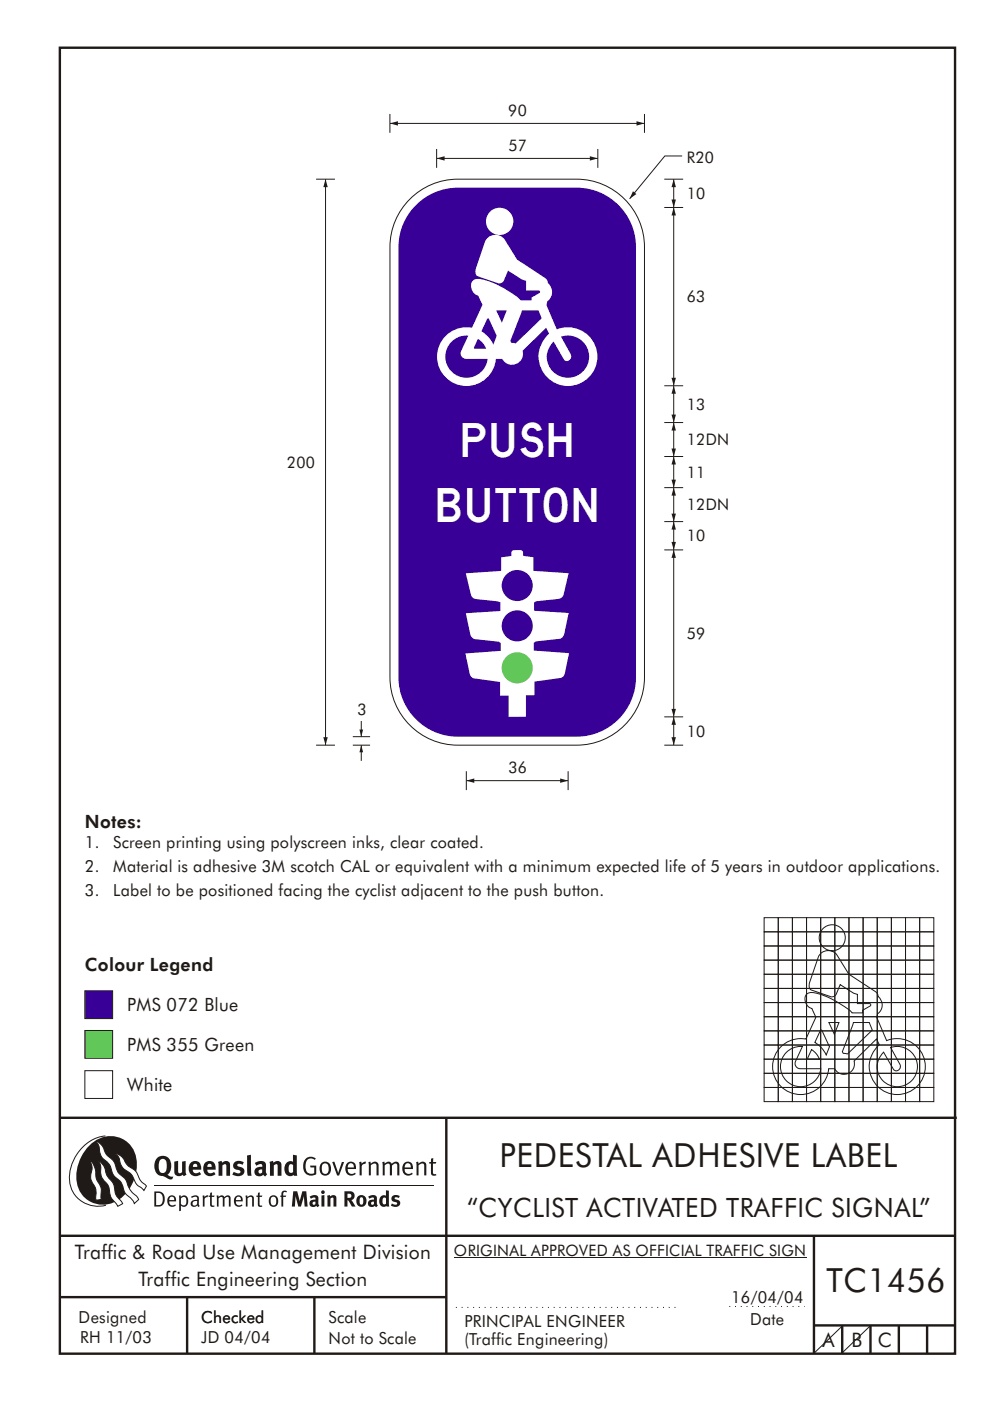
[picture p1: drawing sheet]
<svg xmlns="http://www.w3.org/2000/svg" width="210mm" height="297mm" viewBox="0 0 210 297" stroke-linecap="round" stroke-linejoin="round" font-family="sans-serif">
<g fill="none" stroke="#1f1a17" stroke-width=".21">
<path d="M162.1 197.6h3v3h-3zM162.1 194.6h3v3h-3zM165.1 197.6h3v3h-3zM165.1 194.6h3v3h-3zM168.1 197.6h3v3h-3zM168.1 194.6h3v3h-3zM171.1 197.6h3v3h-3zM171.1 194.6h3v3h-3zM174.1 197.6h3v3h-3zM174.1 194.6h3v3h-3zM177.1 197.6h3v3h-3zM177.1 194.6h3v3h-3z"/>
<path d="M180.1 197.6h3v3h-3zM180.1 194.6h3v3h-3zM183.1 197.6h3v3h-3zM183.1 194.6h3v3h-3zM186.1 197.6h3v3h-3zM186.1 194.6h3v3h-3zM189.1 197.6h3v3h-3zM189.1 194.6h3v3h-3zM192.1 197.6h3v3h-3zM192.1 194.6h3v3h-3zM195.1 197.6h3v3h-3zM195.1 194.6h3v3h-3z"/>
<path d="M162.1 203.6h3v3h-3zM162.1 206.6h3v3h-3zM162.1 209.6h3v3h-3zM162.1 212.6h3v3h-3zM162.1 215.6h3v3h-3zM162.1 218.6h3v3h-3zM162.1 200.6h3v3h-3zM165.1 203.6h3v3h-3zM165.1 206.6h3v3h-3zM165.1 209.6h3v3h-3zM165.1 212.6h3v3h-3zM165.1 215.6h3v3h-3z"/>
<path d="M165.1 218.6h3v3h-3zM165.1 200.6h3v3h-3zM168.1 203.6h3v3h-3zM168.1 206.6h3v3h-3zM168.1 209.6h3v3h-3zM168.1 212.6h3v3h-3zM168.1 215.6h3v3h-3zM168.1 218.6h3v3h-3zM168.1 200.6h3v3h-3zM171.1 203.6h3v3h-3zM171.1 206.6h3v3h-3zM171.1 209.6h3v3h-3z"/>
<path d="M171.1 212.6h3v3h-3zM171.1 215.6h3v3h-3zM171.1 218.6h3v3h-3zM171.1 200.6h3v3h-3zM174.1 203.6h3v3h-3zM174.1 206.6h3v3h-3zM174.1 209.6h3v3h-3zM174.1 212.6h3v3h-3zM174.1 215.6h3v3h-3zM174.1 218.6h3v3h-3zM174.1 200.6h3v3h-3zM177.1 203.6h3v3h-3z"/>
<path d="M177.1 206.6h3v3h-3zM177.1 209.6h3v3h-3zM177.1 212.6h3v3h-3zM177.1 215.6h3v3h-3zM177.1 218.6h3v3h-3zM177.1 200.6h3v3h-3zM180.1 203.6h3v3h-3zM180.1 206.6h3v3h-3zM180.1 209.6h3v3h-3zM180.1 212.6h3v3h-3zM180.1 215.6h3v3h-3zM180.1 218.6h3v3h-3z"/>
<path d="M180.1 200.6h3v3h-3zM183.1 203.6h3v3h-3zM183.1 206.6h3v3h-3zM183.1 209.6h3v3h-3zM183.1 212.6h3v3h-3zM183.1 215.6h3v3h-3zM183.1 218.6h3v3h-3zM183.1 200.6h3v3h-3zM186.1 203.6h3v3h-3zM186.1 206.6h3v3h-3zM186.1 209.6h3v3h-3zM186.1 212.6h3v3h-3z"/>
<path d="M186.1 215.6h3v3h-3zM186.1 218.6h3v3h-3zM186.1 200.6h3v3h-3zM189.1 203.6h3v3h-3zM189.1 206.6h3v3h-3zM189.1 209.6h3v3h-3zM189.1 212.6h3v3h-3zM189.1 215.6h3v3h-3zM189.1 218.6h3v3h-3zM189.1 200.6h3v3h-3zM192.1 203.6h3v3h-3zM192.1 206.6h3v3h-3z"/>
<path d="M192.1 209.6h3v3h-3zM192.1 212.6h3v3h-3zM192.1 215.6h3v3h-3zM192.1 218.6h3v3h-3zM192.1 200.6h3v3h-3zM195.1 203.6h3v3h-3zM195.1 206.6h3v3h-3zM195.1 209.6h3v3h-3zM195.1 212.6h3v3h-3zM195.1 215.6h3v3h-3zM195.1 218.6h3v3h-3zM195.1 200.6h3v3h-3z"/>
<path d="M162.1 221.6h3v3h-3zM162.1 224.6h3v3h-3zM162.1 227.6h3v3h-3zM162.1 230.6h3v3h-3zM165.1 221.6h3v3h-3zM165.1 224.6h3v3h-3zM165.1 227.6h3v3h-3zM165.1 230.6h3v3h-3zM168.1 221.6h3v3h-3zM168.1 224.6h3v3h-3zM168.1 227.6h3v3h-3zM168.1 230.6h3v3h-3z"/>
<path d="M171.1 221.6h3v3h-3zM171.1 224.6h3v3h-3zM171.1 227.6h3v3h-3zM171.1 230.6h3v3h-3zM174.1 221.6h3v3h-3zM174.1 224.6h3v3h-3zM174.1 227.6h3v3h-3zM174.1 230.6h3v3h-3zM177.1 221.6h3v3h-3zM177.1 224.6h3v3h-3zM177.1 227.6h3v3h-3zM177.1 230.6h3v3h-3z"/>
<path d="M180.1 221.6h3v3h-3zM180.1 224.6h3v3h-3zM180.1 227.6h3v3h-3zM180.1 230.6h3v3h-3zM183.1 221.6h3v3h-3zM183.1 224.6h3v3h-3zM183.1 227.6h3v3h-3zM183.1 230.6h3v3h-3zM186.1 221.6h3v3h-3zM186.1 224.6h3v3h-3zM186.1 227.6h3v3h-3zM186.1 230.6h3v3h-3z"/>
<path d="M189.1 221.6h3v3h-3zM189.1 224.6h3v3h-3zM189.1 227.6h3v3h-3zM189.1 230.6h3v3h-3zM192.1 221.6h3v3h-3zM192.1 224.6h3v3h-3zM192.1 227.6h3v3h-3zM192.1 230.6h3v3h-3zM195.1 221.6h3v3h-3zM195.1 224.6h3v3h-3zM195.1 227.6h3v3h-3zM195.1 230.6h3v3h-3z"/>
</g>
<path d="M171.6 224.4h2.3v.3h-2.3zM171.5 224.4l.1 .3-.2-.1zM171.3 224.5l.2-.1-.1 .2zM171.3 224.4h.2l-.2 .1zM171.3 224.2l.2 .2h-.2zM172.1 222.5l.2 .1-.8 1.7-.2-.1zM172.1 222.4l.1 .1zM172.2 222.4l1.1 1-.2 .1-1-.9zM173.1 223.5l.2-.1 .7 1.1-.2 .1zM173.9 224.5l.1 .2zM173.5 202.9l.2 .1-1.8 5.3-.2-.1zM174.1 202l.3-.2 .1 .2-.5 .4-.3 .6-.2-.1zM174.4 201.8l1.1-.3v.2l-1 .3zM175.5 201.5l1.1 .1-.1 .2-1-.1zM176.6 201.6l.6 .3 .5 .5-.2 .2-.4-.5-.6-.3zM177.5 202.6l.2-.2 2.5 4.1-.2 .1zM180 206.6l.1-.1zM180.2 206.5l5.6 3.6-.1 .2-5.7-3.7zM185.8 210.1l.4 .5-.1 .1-.4-.4zM186.1 210.7l.1-.1 .2 .7-.2-.1zM186.2 211.2l.1 .1zM186.4 211.2l.1 .1-.2 .1-.1-.1zM186.5 211.3l.6 .8 .2 .7-.2 .1-.3-.8-.5-.7zM187.1 212.9l.2-.1-.2 1.1-.4 .7-.1-.2a2.09 2.09 0 0 0 .5-1.5zM186.6 214.4l.1 .2-.1 .1-.1-.1zM186.5 214.6l.1 .1v.1zM186.3 214.7l.3 .1-.1 .1zM186.1 214.9l.2-.2 .2 .2-.2 .1zM186.1 214.9l.2 .1-.2 .7h-.2zM185.9 215.8l.2-.1 2.1 4.9-.2 .1zM188 220.7h.2zM188.1 220.5l1.1-.3v.2l-1 .3zM189.2 220.2l1.2-.1v.2l-1.2 .1zM190.4 220.1l2 .4 1.2 .5 1 .9-.1 .1-1-.8-1.2-.5-1.9-.4zM194.5 222l.1-.1 .5 .5 .7 1.1 .5 1.3 .1 1.3h-.2l-.1-1.3-.5-1.2zM196.2 226.1h.2v.7l-.3 1.4-.6 1.2-.9 1-.1-.2 .8-.9 .6-1.2zM190.4 232l1.9-.4 1.2-.5 1-.9 .1 .2-1 .8-1.2 .6-1.3 .3-.7 .1zM186.1 230.4l.2-.1 1 .8 1.1 .5 2 .4v.2l-2.1-.4-1.1-.6zM184.3 226.1h.2l.4 2 .6 1.2 .8 1-.2 .1-.8-1-.6-1.2zM184.9 223.6l.2 .1-.5 1.5-.1 .9h-.2l.1-1zM186.1 221.8l.4-.4 .1 .2-.7 .7-.8 1.4-.2-.1zM186.6 221.5h.1zM185.9 220.3l.2-.1 .6 1.3h-.2zM185.9 220.2l.1-.1 .1 .1zM181.1 224.9l4.8-4.7 .1 .2-4.7 4.6zM181.1 224.9l.1 .1zM181.1 225l.2-.1a2.36 2.36 0 0 1-.4 2.1l-.2-.1 .5-1zM179.9 227.5l.8-.6 .2 .1-1 .7zM178.8 227.7l1.1-.2v.2l-1.1 .2zM177 226.6l.2-.1a2.2 2.2 0 0 0 1.6 1.2v.2a2.37 2.37 0 0 1-1.8-1.3zM175.8 226.5h1.3v.2h-1.3zM175.7 226.5l.1 .1zM175.7 226.6h.2l-.1 .7-.4 1.2-.6 1.1-.8 1-.2-.2 .8-.9 .7-1.1zM169.9 232l1.8-.3 1.2-.6 .9-.7 .2 .2-1 .7-1.2 .6-1.3 .2-.6 .1zM165.6 230.4l.1-.2 1 .9 1.2 .5 2 .4v.2l-2.1-.4-1.2-.6zM163.8 226.1h.2l.4 2 .5 1.2 .8 .9-.1 .2-.8-1-.6-1.2zM165.6 221.9l.1 .1-.8 1-.5 1.2-.4 1.9h-.2l.4-2 .6-1.2zM165.6 221.9l1-.9 1.2-.5 2.1-.4v.2l-2 .4-1.2 .5-1 .8zM169.9 220.1h.5v.2h-.5zM170.4 220.1l.6 .1v.2l-.6-.1zM171 220.3v.1zM173 215.6l.2 .1-2.1 4.6h-.2zM173.1 215.7h.1zM172.3 214.1l.1-.1 .8 1.6-.2 .1zM172.2 213.9l.2-.1 .1 .2-.3 .1zM171.9 213.6l.4 .2v.2l-.5-.3zM170.7 212.2l.2-.1 .5 1 .5 .5-.1 .1-.6-.4zM170.7 211.4h.2v.7l-.2 .1zM171.1 210.7l.2 .1-.4 .6h-.2zM171.1 210.7l.9-.4 .8 .1v.2a1.76 1.76 0 0 0-1.5 .2zM172.8 210.4l1.7 .5 2.2 .9-.1 .2-2.2-.9-1.6-.5zM176.7 211.8l3.4 2.1-.1 .2-3.4-2.1zM180.1 213.9l.4 .4-.1 .2-.4-.4zM180.4 214.5l.1-.2 .4 .4-.2 .1zM180.8 214.6h2.2v.3h-2.2zM183 214.8l.1 .1zM182.9 214.2h.2v.6h-.2zM182.9 214.1l.1 .1zM183 214.1l1.6-.9 .1 .2-1.6 .9zM184.6 213.1l.2 .1-.1 .2zM184.6 213h.2v.2zM184.6 212.9l.1-.1 .1 .2zM184.5 212.7l.2 .1-.1 .1zM181.9 212.7h2.6v.2h-2.6zM181.8 212.8l.1 .1zM181.8 210.8h.2v2h-.2zM181.9 210.7l.1 .1zM181.1 210.5l.8 .2v.2l-.8-.2zM178.3 208.7l2.8 1.8-.1 .2-2.8-1.9zM178.2 208.6l.1 .2zM178.2 208.7l.2 .1-.9 2-.2-.1zM176.9 211.2l.4-.5 .2 .1-.5 .5zM176.3 211.2h.6l.1 .1-.7 .1zM172.1 209.8l4.2 1.4v.2l-4.2-1.4zM171.6 209.3h.2l.3 .5v.2zM171.7 208.2l.2 .1-.1 1h-.2zM181 216.8h.2l-.1 .4h-.2zM180.9 217.2h.2l-.2 .5-.2-.1zM180.7 217.6l.2 .1-2.1 5.3-.2-.1zM178.6 222.9l.1 .1zM178.6 223l.2-.1 .1 .3-.2 .1zM178.7 223.3l.1-.1zM178.8 223.3l.2-.1-.1 .2zM179 223.2v.2h-.1zM179 223.2l.4 .1v.2h-.4zM179.4 223.3h.3v.2h-.3zM179.7 223.3l.1 .2h-.1zM179.8 223.3l.2 .2h-.2zM179.8 223.3l5.2-5 .1 .2-5.1 5zM185.1 218.4h.1zM184.3 216.8h.2l.7 1.6h-.2zM184.4 216.7l.1 .1zM181.1 216.7h3.3v.2h-3.3zM181 216.7l.1 .1zM175.9 221.9l.2 .1-.7 1.7-.2-.1zM176 221.9h.1zM174.3 218.5l.2-.1 1.6 3.5-.2 .1zM174.3 218.3l.2 .1-.2 .1zM174.2 218.3h.1v.2zM174.1 218.3h.1v.2zM174 218.4l.2 .1zM174 218.4l.2 .1-1.2 2.6-.2-.1zM172.8 221v.1zM172.9 220.9l1.5 1.2-.2 .1-1.4-1.1zM174.2 222.2l.2-.1 .2 .3 .8 1.2-.2 .1zM175.2 223.7h.2l-.1 .2zM177.9 216.8h.2l-1 2.5h-.2zM178 216.7h.2l-.1 .1zM175.9 216.7h2.1v.2h-2.1zM175.7 216.7l.2 .1zM175.8 216.8h.2l1.1 2.4-.2 .1zM176.9 219.3h.2l-.1 .3zM169.8 226.5h4.3v.2h-4.3zM174.1 226.5l.1 .1zM174 226.6h.2l-.2 1.1-.5 .9-.7 .8-.1-.2 .9-1.2zM169.9 230.3l1.5-.3 1.3-.8 .1 .2-.8 .6-1 .4-1.1 .1zM166.8 229.2l.1-.1 1.3 .9 1.7 .3v.2l-1.7-.3zM165.5 226.1h.2l.1 1.1 .5 1 .6 .9-.1 .1-1-1.4zM166.8 223l.1 .2-.6 .8-.5 1-.1 1.1h-.2l.3-1.7zM166.8 223l1.4-.9 1.7-.3v.2l-1.7 .3-1.3 .9zM169.9 221.8h.2v.2h-.2zM170.1 221.8h.1v.2h-.1zM170.2 221.8h.2l-.1 .1zM170.1 221.8l.2 .1-1.4 3.2-.2-.1zM168.7 225l.2 .1-.1 .6-.2 .1zM168.6 225.8l.2-.1 .4 .6-.2 .1zM169.2 226.3l.3 .1-.1 .2-.4-.2zM169.5 226.4l.3 .1v.2l-.4-.1zM187.4 223l.1 .2-1 1.4-.1-.1zM186.4 224.5l.1 .1-.3 1.5h-.2zM186 226.1h.2l.1 1.1 .5 1 .6 .9-.1 .1-1-1.4zM187.3 229.2l.1-.1 1.3 .9 1.7 .3v.2l-1.7-.3zM190.4 230.3l1.1-.2 1-.4 .8-.6 .2 .1-.9 .7-1.1 .5-1.1 .1zM194.5 226.1h.3l-.2 1.2-.4 1-.7 .9-.2-.1 .7-.9 .4-1zM193.3 223.2l.2-.2 .3 .5 .6 .9 .4 1.7h-.3l-.3-1.6zM190.4 221.8l1.7 .3 1.4 .9-.2 .2-1.3-.9-1.6-.3zM189.6 221.8h.8v.2h-.7zM188.9 222l.7-.2 .1 .2-.7 .2zM188.8 222l.2 .1zM188.9 222.1l.2-.1 1.9 3.6-.2 .1zM190.8 225.7l.2-.1a1.01 1.01 0 0 1-.1 1.1l-.1-.1 .1-.4zM190.5 226.8l.3-.2 .1 .1-.3 .3zM190.2 226.9l.3-.1 .1 .2-.4 .1zM189.4 226.7l.2-.1 .6 .3v.2h-.4zM187.4 223.1l.2-.1 2 3.6-.2 .1zM187.5 222.9v.2zM174.5 200.8l.2-.1 1 .6 .9 .2v.2l-.9-.2zM173.7 198.8h.2l.2 .9 .6 1-.2 .1-.7-1.1zM174.5 196.8l.2 .1-.6 1.1-.2 .8h-.2l.1-.9zM174.5 196.8l1.2-.7 .9-.1v.2l-.9 .1-1 .6zM176.6 196l.9 .1 1.1 .7-.1 .1-1.1-.6-.8-.1zM178.5 196.9l.1-.1 .5 .7 .3 1.3h-.2l-.1-.8zM179.2 198.8h.2l-.1 .9-.7 1.1-.1-.1 .6-1zM176.6 201.5l.8-.2 1.1-.6 .1 .1-1.1 .7-.9 .2z" fill="#1f1a17"/>
<path d="M18 227h5.9v5.9h-5.9z" fill-rule="evenodd" fill="#fff" stroke="#1f1a17" stroke-width=".21"/>
<path d="M18 210.1h5.9v5.9h-5.9z" fill-rule="evenodd" fill="#380096" stroke="#1f1a17" stroke-width=".21"/>
<g fill="#1f1a17">
<path d="M64.9 245.6a1.61 1.61 0 0 1 2.1 0l-.2 .3a1.17 1.17 0 0 0-1.4-.2 1.17 1.17 0 0 0-.6 1.3 1.42 1.42 0 0 0 1.2 1.9l.7-.2v-1.2h-.8l-.1-.4h1.3v1.9a1.82 1.82 0 0 1-2.2-.1 1.82 1.82 0 0 1-.6-2.1l.2-.7z" fill-rule="evenodd"/>
<path d="M68.2 246.5a1.77 1.77 0 0 0 .4 2.7 1.39 1.39 0 0 0 1.4-.5 1.39 1.39 0 0 0 .2-1.5 1.19 1.19 0 0 0-2-.7zM68.5 246.8a.83 .83 0 0 1 1 .1 .83 .83 0 0 1 .2 1 .75 .75 0 0 1-.6 1 .75 .75 0 0 1-.8-.8v-.9z" fill-rule="evenodd"/>
<path d="M70.5 246.4l.4-.1 .8 2.4 .8-2.3h.5l-1.1 2.8h-.4z" fill-rule="evenodd"/>
<path d="M73.6 246.7a1.74 1.74 0 0 0 .5 2.5h.9l.5-.3-.2-.3a.89 .89 0 0 1-1.1 .2 .89 .89 0 0 1-.4-.9h1.7a1.15 1.15 0 0 0-.4-1.4 1.15 1.15 0 0 0-1.5 .2zM74 246.9a.67 .67 0 0 1 .8-.2 .67 .67 0 0 1 .3 .8h-1.3z" fill-rule="evenodd"/>
<path d="M76.2 246.4l.4-.1 .1 .4 .5-.4h.5l-.2 .5a.61 .61 0 0 0-.8 .6v1.8h-.4z" fill-rule="evenodd"/>
<path d="M78.1 246.4l.5-.1 .1 .4a.89 .89 0 0 1 .9-.4 .89 .89 0 0 1 .7 .7v2.2h-.4v-2.2l-.1-.2-.3-.1-.8 .4v2.1h-.4z" fill-rule="evenodd"/>
<path d="M81.1 246.4l.4-.1 .1 .4a.83 .83 0 0 1 .8-.4 .83 .83 0 0 1 .7 .5 .86 .86 0 0 1 .9-.5 .86 .86 0 0 1 .7 .7v2.2h-.4l-.1-2.3a.5 .5 0 0 0-.8 0l-.2 .2v2.1h-.5v-2.2l-.4-.3-.7 .4v2.1h-.4z" fill-rule="evenodd"/>
<path d="M85.7 246.7a1.74 1.74 0 0 0 .5 2.5h.9l.5-.3-.2-.3a.89 .89 0 0 1-1.1 .2 .89 .89 0 0 1-.4-.9h1.7a1.15 1.15 0 0 0-.5-1.4 1.15 1.15 0 0 0-1.4 .2zM86 246.9a.67 .67 0 0 1 .9-.2 .67 .67 0 0 1 .3 .8h-1.3z" fill-rule="evenodd"/>
<path d="M88.3 246.4l.4-.1 .1 .4a.89 .89 0 0 1 .9-.4 .89 .89 0 0 1 .8 .7v2.2h-.5v-2.2l-.1-.2-.3-.1-.8 .4v2.1h-.4z" fill-rule="evenodd"/>
<path d="M91.5 245.6l.4-.1v.9h.7l-.2 .3h-.5v2.1l.1 .1h.5l.1 .3a.71 .71 0 0 1-1.2-.6v-1.9h-.3v-.3h.3z" fill-rule="evenodd"/>
<path d="M37 246.3l.8-.2v2a.46 .46 0 0 0 .2 .6 .46 .46 0 0 0 .6-.2v-2.2l.8-.2v2.4l.2 .5-.6 .4-.2-.3a1.03 1.03 0 0 1-1.2 .2 1.03 1.03 0 0 1-.6-1z" fill-rule="evenodd"/>
<path d="M40.4 246.6a1.64 1.64 0 0 0 0 2.3 1.64 1.64 0 0 0 2.3 .1l-.4-.5a.78 .78 0 0 1-.9 .3 .78 .78 0 0 1-.5-.8h1.8a1.37 1.37 0 0 0-.6-1.6 1.37 1.37 0 0 0-1.7 .2zM41.1 246.9a.48 .48 0 0 1 .6-.1 .48 .48 0 0 1 .2 .6h-1z" fill-rule="evenodd"/>
<path d="M43.5 246.6a1.65 1.65 0 0 0-.2 2 1.65 1.65 0 0 0 1.9 .7l.5-.3-.3-.5a.78 .78 0 0 1-.9 .3 .78 .78 0 0 1-.5-.8h1.8a1.37 1.37 0 0 0-.6-1.6 1.37 1.37 0 0 0-1.7 .2zM44.1 246.9a.48 .48 0 0 1 .6-.1 .48 .48 0 0 1 .2 .6h-.9z" fill-rule="evenodd"/>
<path d="M46.3 246.3l.7-.2 .1 .4a.95 .95 0 0 1 1-.3 .95 .95 0 0 1 .7 .8v2.3h-.8v-2.3l-.3-.2-.5 .3v2.2h-.8z" fill-rule="evenodd"/>
<path d="M49.7 246.5a1.73 1.73 0 0 1 2-.1l-.2 .6-.6-.2a.42 .42 0 0 0-.6 .2l.2 .3a1.23 1.23 0 0 1 1.4 1 1.47 1.47 0 0 1-2.3 .9l-.3-.2 .3-.6 .7 .4a.47 .47 0 0 0 .7-.4 .87 .87 0 0 0-1-.5l-.4-.2-.1-.4z" fill-rule="evenodd"/>
<path d="M54.1 246.6l.3 .6 .3-.2a.62 .62 0 0 1 .9 0l.1 .4a1.21 1.21 0 0 0-1.4 .3 1.21 1.21 0 0 0-.1 1.3 1.19 1.19 0 0 0 1.6 .1l.5 .3 .4-.4-.3-.4v-1.4a.96 .96 0 0 0-1.3-1zM55 248l.6-.1v.7a.43 .43 0 0 1-.6 .1 .43 .43 0 0 1 0-.7z" fill-rule="evenodd"/>
<path d="M57.2 246.3l.7-.2 .1 .4a.95 .95 0 0 1 1-.3 .95 .95 0 0 1 .7 .8v2.3h-.8v-2.3l-.2-.2-.6 .3v2.2h-.8z" fill-rule="evenodd"/>
<path d="M62.2 244.8v1.5a1.29 1.29 0 0 0-1.4 .2 1.29 1.29 0 0 0-.5 1.3 1.24 1.24 0 0 0 .6 1.4 1.24 1.24 0 0 0 1.4-.1l.1 .2h.7l-.1-4.3zM61.5 246.9l.4-.1 .3 .2v1.5l-.3 .1a.48 .48 0 0 1-.6-.4 1.52 1.52 0 0 1 .2-1.3z" fill-rule="evenodd"/>
<path d="M52.4 245l.8-.2 .2 4.5h-.8l-.1-.2z" fill-rule="evenodd"/>
</g>
<path d="M22.4 240.8a9 9 0 0 0-7.4 10.9 6.2 6.2 0 0 0 7.5 3.8M32.7 251.4h59.4" fill="none" stroke="#1f1a17" stroke-width=".21"/>
<path d="M19.1 242.7a5.7 5.7 0 0 1 6.5-1.4 5.7 5.7 0 0 1 3.4 5.7 8.6 8.6 0 0 1-6.2 8.3 5.7 5.7 0 0 1-6.5-7 9.9 9.9 0 0 1 2.8-5.6z" fill-rule="evenodd" fill="#1f1a17"/>
<path d="M24.5 244.5a3.1 3.1 0 0 1 2.3 2.2l.7 .7a3.2 3.2 0 0 1 2 2.4l.4 .6 1.2 1.1-.6 .9-.2-.3a3.5 3.5 0 0 1-1.9-2.1 3.8 3.8 0 0 0-2.1-2.1 3.5 3.5 0 0 1-1-2.3zM20.4 241.9a3.4 3.4 0 0 1 1.9 2.5l.7 .8a3.3 3.3 0 0 1 1.7 2.6 4.4 4.4 0 0 0 1.7 2l.3 .3a6.1 6.1 0 0 0 2.5 3.7l.2 .5-.9 .9a6.1 6.1 0 0 0-1.9-2.2l-.4-.8a3.6 3.6 0 0 0-1.9-2.8l-.6-1a3.6 3.6 0 0 0-1.9-2.8 3.7 3.7 0 0 1-.8-2.4zM21 246.1a3.4 3.4 0 0 1 1.5 2.8l.6 .9a3.8 3.8 0 0 1 1.4 3.1l.3 .7 1.2 1.6-1 .6-.5-.8a3.2 3.2 0 0 1-1.3-2.8 4.3 4.3 0 0 0-1.4-2.2 4.7 4.7 0 0 1-.5-2.9zM19.2 246.1a5.1 5.1 0 0 1 1.2 3.7l.3 .7a3.1 3.1 0 0 1 .7 3l.1 .8-1.1 .2-.1-.8a3.5 3.5 0 0 0-.9-3.2 3.6 3.6 0 0 1 .1-2.6z" fill-rule="evenodd" fill="#fff" stroke="#1f1a17" stroke-width=".21"/>
<g fill="#1f1a17">
<path d="M33.4 245.5a2.51 2.51 0 0 0 .4 3.7l.8 .1a2.78 2.78 0 0 0 2 .7l.2-.5h-.6l-.7-.4a2.56 2.56 0 0 0 0-3.8 1.83 1.83 0 0 0-2.1 .2zM34 245.9a.87 .87 0 0 1 1 0 .87 .87 0 0 1 .4 .9v.4a1.17 1.17 0 0 1-.9 1.5l-.3-.1a2.38 2.38 0 0 1-.2-2.7z" fill-rule="evenodd"/>
<path d="M33.1 252.9v2.6a1.12 1.12 0 0 0 1.2-.3 1.12 1.12 0 0 0 .2-1.2l-.1-.5-.3-.4zM32.7 252.6h1.1a1.67 1.67 0 0 1 1.2 1.7 1.67 1.67 0 0 1-1.3 1.5h-1zM36.1 253.9l-.2 .5h1.1a.55 .55 0 0 0-.3-.6 .55 .55 0 0 0-.6 .1zM35.8 253.8a.95 .95 0 0 1 1.2-.2 .95 .95 0 0 1 .4 1.1h-1.5a.72 .72 0 0 0 .4 .8 .72 .72 0 0 0 .9-.2l.1 .3a1.15 1.15 0 0 1-1.5 0 1.15 1.15 0 0 1-.2-1.5zM38.4 254.1v1.2a.7 .7 0 0 0 .9 .1 .7 .7 0 0 0 .2-.9 .61 .61 0 0 0-.4-.7 .61 .61 0 0 0-.7 .3zM38 253.5l.3-.1 .1 .4a.95 .95 0 0 1 1.2-.2 .95 .95 0 0 1 .3 1.2 .92 .92 0 0 1-.5 1 .92 .92 0 0 1-1-.2v1.1l-.4 .1zM40.9 254.8a.5 .5 0 0 0 .2 .8 .5 .5 0 0 0 .7-.4v-.6zM40.5 253.7a1 1 0 0 1 1.7 .3v1.4l.2 .2-.2 .3-.3-.3a.78 .78 0 0 1-1.4-.1 .78 .78 0 0 1 .8-1.1h.5a.58 .58 0 0 0-.3-.7 .58 .58 0 0 0-.7 .3zM43 253.5l.3-.1 .1 .4 .3-.3 .5-.1-.2 .4a.52 .52 0 0 0-.6 .6v1.4h-.4zM44.6 252.9l.4-.1-.1 .7h.6l-.1 .3h-.5v1.5a.35 .35 0 0 0 .6 .3v.2a.57 .57 0 0 1-.6 .1 .57 .57 0 0 1-.3-.5v-1.6h-.3v-.3h.3zM45.9 253.5l.4-.1 .1 .4 .2-.2a.64 .64 0 0 1 1 .2 .7 .7 0 0 1 .8-.4 .7 .7 0 0 1 .5 .7v1.7h-.3v-1.7l-.3-.3-.7 .3v1.7h-.3v-1.6a.38 .38 0 0 0-.3-.5 .38 .38 0 0 0-.5 .2l-.1 .2v1.7h-.4zM50.2 253.9l-.2 .5h1.1a.55 .55 0 0 0-.2-.6 .55 .55 0 0 0-.7 .1zM49.9 253.8a.95 .95 0 0 1 1.2-.2 .95 .95 0 0 1 .4 1.1h-1.5a.72 .72 0 0 0 .4 .8 .72 .72 0 0 0 .9-.2l.1 .3a1.15 1.15 0 0 1-1.5 0 1.15 1.15 0 0 1-.2-1.5zM52.1 253.5l.3-.1 .1 .4a.72 .72 0 0 1 .8-.4 .72 .72 0 0 1 .6 .7v1.7h-.4v-1.6a.45 .45 0 0 0-.3-.5 .45 .45 0 0 0-.5 .3l-.2 .1v1.7h-.3zM54.7 252.9l.4-.1v.7h.6l-.1 .3h-.5v1.5a.35 .35 0 0 0 .5 .3v.2a.57 .57 0 0 1-.6 .1 .57 .57 0 0 1-.3-.5v-1.6h-.3v-.3h.3zM57.6 253.9l-.2 .7a.65 .65 0 0 0 .3 .8 .65 .65 0 0 0 .8-.2l.1-.1a.93 .93 0 0 0-.7-1.4zM57.3 253.7a1.12 1.12 0 0 1 1.4 .1 1.12 1.12 0 0 1 .3 1.4 1.01 1.01 0 0 1-1.3 .6 1.01 1.01 0 0 1-.7-1.2zM59.9 252.6l.5-.2 .5 .2-.1 .2-.4-.1-.3 .2v.6h.6l-.1 .3h-.5v2h-.4v-2h-.2v-.3h.2zM62.2 252.6l-.3 3.2h.7l.1-2.3 .6 2.3h.6l.6-2.3 .1 2.3h.7l-.3-3.2h-.9l-.5 2.1-.5-2.1zM65.7 253.7l.3 .5a.51 .51 0 0 1 .5-.4 .51 .51 0 0 1 .4 .4v.1a.88 .88 0 0 0-1.1 .4 .88 .88 0 0 0 .2 1.1 .9 .9 0 0 0 1.1-.2l.3 .3 .4-.3-.2-.3v-1.1a.87 .87 0 0 0-.5-.8 .87 .87 0 0 0-1 .1zM66.4 254.8h.5v.5l-.1 .1h-.3l-.2-.1zM68.2 253.5v2.3h.6v-2.4zM68.1 252.8a.4 .4 0 0 0 .8 0 .4 .4 0 0 0-.8 0zM69.4 253.5l.1 2.3h.6v-1.7a.33 .33 0 0 1 .4-.2 .33 .33 0 0 1 .3 .4v1.5h.6v-1.7a.75 .75 0 0 0-.6-.7 .75 .75 0 0 0-.8 .3v-.3zM73.1 252.6v3.2h.6v-1.3l.3 .2 .7 1.1h.7l-.9-1.4a.94 .94 0 0 0 .7-1 .94 .94 0 0 0-.9-.8zM73.7 253.1a.51 .51 0 0 1 .8 .1 .51 .51 0 0 1-.2 .7l-.6 .1zM75.9 253.7a1.19 1.19 0 0 0-.1 1.7 1.19 1.19 0 0 0 1.8 0 1.19 1.19 0 0 0-.1-1.6 1.19 1.19 0 0 0-1.6-.1zM76.5 253.9l.2-.1a.99 .99 0 0 1 0 1.6 1.06 1.06 0 0 1-.2-1.5zM78.1 253.7l.3 .5a.51 .51 0 0 1 .5-.4 .51 .51 0 0 1 .5 .4v.1a.88 .88 0 0 0-1.2 .4 .88 .88 0 0 0 .2 1.1 .9 .9 0 0 0 1.1-.2l.3 .3 .4-.3-.2-.3v-1.1a.87 .87 0 0 0-.5-.8 .87 .87 0 0 0-1 .1zM78.9 254.8h.4v.5l-.1 .1h-.3l-.1-.1zM81.9 252.4v1.1a1.2 1.2 0 0 0-1.4 .6 1.2 1.2 0 0 0 .2 1.4l.5 .4 .8-.2v.1h.6l-.1-3.3zM81.4 253.9l.5 .2-.1 1.2a.46 .46 0 0 1-.5-.1 .46 .46 0 0 1-.1-.5zM83.3 253.6a.79 .79 0 0 0-.1 .9 .79 .79 0 0 0 .9 .4 .33 .33 0 0 1 0 .5 .33 .33 0 0 1-.5 0l-.4-.2-.3 .4a1.15 1.15 0 0 0 1.2 .3 1.15 1.15 0 0 0 .8-1 1.49 1.49 0 0 0-1.2-.8 .4 .4 0 0 1 .3-.3 .4 .4 0 0 1 .4 .1l.2 .1 .2-.4a1.47 1.47 0 0 0-1.5 0z" fill-rule="evenodd"/>
</g>
<g fill="none" stroke="#1f1a17" stroke-width=".51">
<path d="M12.7 10.1h189.9v276.9h-189.9zM12.7 237h190.3M94.7 236.9v50.1M12.7 262h190M12.7 275h82M39.7 275v12M66.7 275v12M172.7 262v25M172.7 281h30M178.7 281v6M184.7 281v6M190.7 281v6"/>
<path d="M196.7 281v6"/>
</g>
<path d="M96.3 266.7h74.7M178.7 281.2l-6 5.7M184.6 281.2l-6 5.7" fill="none" stroke="#1f1a17" stroke-width=".21"/>
<path d="M96.7 277.2h47.3M154.7 277h16" fill="none" stroke="#1f1a17" stroke-width=".21" stroke-dasharray=".2 1" stroke-linecap="butt"/>
<path d="M18 218.5h5.9v5.9h-5.9z" fill-rule="evenodd" fill="#61c759" stroke="#1f1a17" stroke-width=".21"/>
<path d="M92.6 33.6h34.2M126.8 31.6v4" fill="none" stroke="#1f1a17" stroke-width=".21"/>
<g fill="#1f1a17">
<path d="M125.1 33.1l1.7 .5-1.7 .5 1.7-.5-1.7 .5z" fill-rule="evenodd"/>
<path d="M92.6 33.6l1.7-.5v1z" fill-rule="evenodd"/>
</g>
<path d="M87.5 41.7a14.3 14.3 0 0 1 9.6-3.7h25.3a14.4 14.4 0 0 1 14.3 14.4v91.2a14.4 14.4 0 0 1-14.3 14.4h-25.3a14.4 14.4 0 0 1-14.4-14.4v-91.2a14.4 14.4 0 0 1 4.8-10.7z" fill-rule="evenodd" fill="#fff" stroke="#1f1a17" stroke-width=".21"/>
<path d="M88.7 43a12.5 12.5 0 0 1 8.4-3.2h25.3a12.6 12.6 0 0 1 12.5 12.6v91.2a12.6 12.6 0 0 1-12.5 12.6h-25.3a12.6 12.6 0 0 1-12.6-12.6v-91.2a12.6 12.6 0 0 1 4.2-9.4z" fill-rule="evenodd" fill="#380096"/>
<g fill="#fff">
<path d="M101.4 71.8l1 1 .8 1.2-2.6-.1v-.2zM103.4 67.6l-1.3 2.6 1.1 .9 .9 1 .9 1.8 1.5 .1 .1-.2-2.9-6.2-.1-.1zM105.3 65.8l3.1 6.8 .2 .1h.9l5.4-5.2-.6-1.7zM95.5 72.7a4.5 4.5 0 0 1 3.9-1.6l-1.6 3.3a1.16 1.16 0 0 0 1.1 1.7h4.6a4.5 4.5 0 0 1-6.3 3.6 4.5 4.5 0 0 1-1.7-7zM100.2 60.5l5.4 .3a.94 .94 0 0 1 .9 .9 .94 .94 0 0 1-.9 1l-1.6 .3 .3 .7h8.5v-.6l1.6-1 .2-.3-.3-.2h-2.7v-2.2h3.1a2.45 2.45 0 0 1 2.3 1.7 2.45 2.45 0 0 1-.9 2.8l-.2 .8 2.2 5.1a6.2 6.2 0 0 1 8.6 5.6 6.2 6.2 0 0 1-8.2 6.1 6.2 6.2 0 0 1-2.9-9.8l.9-1-.6-1.2-5 4.9a2.35 2.35 0 0 1-1.4 2.8 2.35 2.35 0 0 1-3-1.1h-1.3a6.2 6.2 0 0 1-6.9 5.7 6.2 6.2 0 0 1-5.5-7.1 6.2 6.2 0 0 1 7.3-5.2l2.3-4.9-.8-1.7-.2-.7zM117.4 72.4a4.5 4.5 0 0 0 .7 6.9 4.5 4.5 0 0 0 6.6-2 4.5 4.5 0 0 0-3.4-6.1l-1.2-.1-1.1 .3 2.1 3.7a.91 .91 0 0 1-.3 1.2 .91 .91 0 0 1-1.2-.1z" fill-rule="evenodd"/>
<path d="M103.2 50.7a2.45 2.45 0 0 1 3.9 .1l2.6 4.2 5.9 3.9a.97 .97 0 0 1 .6 .9 .97 .97 0 0 1-.6 .9l-4.8-1.4-3-1.9-.9 2.1a1.09 1.09 0 0 1-1.2 .6l-4.4-1.5a1.3 1.3 0 0 1-.3-1.7z" fill-rule="evenodd"/>
<path d="M100.2 59.7a2.38 2.38 0 0 1 2.8-.3 21.7 21.7 0 0 1 7.2 4 2.98 2.98 0 0 1 .3 3.3l-3 7.5-3.2-.1 3.3-8.4-2.1-1.2-3-1.4a3.2 3.2 0 0 1-2.4-1.8l-.1-1.2z" fill-rule="evenodd"/>
<path d="M98.8 121.5l7.5-.5v-2.8l2.2-.3v-.8l.3-.4 1.7-.1 .4 .3 .1 1 2.2 .2v2.9l7.4 .5-1 4.6a1.28 1.28 0 0 1-1.2 .9l-4.6 .5-.5 .2v1.8l7.3 .5-.9 4.5a1.3 1.3 0 0 1-1 .9l-5 .6-.4 .3v1.6l7.4 .6-.9 4.3a1.15 1.15 0 0 1-.9 .9l-5.5 .8v2.9h-1.8v4.6h-3.7v-4.5h-1.8v-2.9l-5.6-.8a1.14 1.14 0 0 1-.8-.9l-1-4.4 7.6-.5v-1.7l-.5-.2-5-.6a1.28 1.28 0 0 1-1-1l-1-4.5 7.4-.5v-1.8l-.5-.2-4.6-.5a1.25 1.25 0 0 1-1.2-.9z" fill-rule="evenodd"/>
<circle cx="106" cy="46.9" r="2.9"/>
</g>
<g fill="#380096">
<circle cx="109.7" cy="124.1" r="3.3"/>
<circle cx="109.7" cy="132.7" r="3.3"/>
</g>
<circle cx="109.7" cy="141.6" r="3.3" fill="#61c759"/>
<path d="M142.9 116.6v35.4M140.9 158h4M140.9 152h4" fill="none" stroke="#1f1a17" stroke-width=".21"/>
<g fill="#1f1a17">
<path d="M142.9 116.6l.5 1.7h-.9l.4-1.7 .5 1.7z" fill-rule="evenodd"/>
<path d="M142.5 150.3h.9l-.5 1.7 .5-1.7-.5 1.7z" fill-rule="evenodd"/>
</g>
<path d="M140.9 116.6h4M140.9 110.6h4M142.9 110.6v6" fill="none" stroke="#1f1a17" stroke-width=".21"/>
<g fill="#1f1a17">
<path d="M142.9 110.6l.5 1.7h-.9l.4-1.7 .5 1.7z" fill-rule="evenodd"/>
<path d="M142.5 114.9h.9l-.5 1.7 .5-1.7-.5 1.7z" fill-rule="evenodd"/>
</g>
<path d="M142.9 103.4v7.2" fill="none" stroke="#1f1a17" stroke-width=".21"/>
<g fill="#1f1a17">
<path d="M142.9 103.4l.5 1.7h-.9l.4-1.7 .5 1.7z" fill-rule="evenodd"/>
<path d="M142.5 108.9h.9l-.5 1.7 .5-1.7-.5 1.7z" fill-rule="evenodd"/>
</g>
<path d="M140.9 96.8h4M142.9 96.8v6.6M140.9 103.4h4" fill="none" stroke="#1f1a17" stroke-width=".21"/>
<g fill="#1f1a17">
<path d="M142.9 96.8l.5 1.7h-.9l.4-1.7 .5 1.7z" fill-rule="evenodd"/>
<path d="M142.5 101.7h.9l-.5 1.7 .5-1.7-.5 1.7z" fill-rule="evenodd"/>
</g>
<path d="M142.9 89.6v7.2" fill="none" stroke="#1f1a17" stroke-width=".21"/>
<g fill="#1f1a17">
<path d="M142.9 89.6l.5 1.7h-.9l.4-1.7 .5 1.7z" fill-rule="evenodd"/>
<path d="M142.5 95.1h.9l-.5 1.7 .5-1.7-.5 1.7z" fill-rule="evenodd"/>
</g>
<path d="M140.9 38h4M142.9 38v6M140.9 44h4M140.9 89.6h4" fill="none" stroke="#1f1a17" stroke-width=".21"/>
<g fill="#1f1a17">
<path d="M142.9 38l.5 1.7h-.9l.4-1.7 .5 1.7z" fill-rule="evenodd"/>
<path d="M142.5 42.3h.9l-.5 1.7 .5-1.7-.5 1.7z" fill-rule="evenodd"/>
</g>
<path d="M142.9 152v6" fill="none" stroke="#1f1a17" stroke-width=".21"/>
<g fill="#1f1a17">
<path d="M142.9 152l.5 1.7h-.9l.4-1.7 .5 1.7z" fill-rule="evenodd"/>
<path d="M142.5 156.3h.9l-.5 1.7 .5-1.7-.5 1.7z" fill-rule="evenodd"/>
</g>
<path d="M142.9 44v37.8" fill="none" stroke="#1f1a17" stroke-width=".21"/>
<g fill="#1f1a17">
<path d="M142.9 44l.5 1.7h-.9l.4-1.7 .5 1.7z" fill-rule="evenodd"/>
<path d="M142.5 80.1h.9l-.5 1.7 .5-1.7-.5 1.7z" fill-rule="evenodd"/>
</g>
<path d="M140.9 81.8h4M142.9 81.8v7.8" fill="none" stroke="#1f1a17" stroke-width=".21"/>
<g fill="#1f1a17">
<path d="M142.9 81.8l.5 1.7h-.9l.4-1.7 .5 1.7z" fill-rule="evenodd"/>
<path d="M142.5 87.9h.9l-.5 1.7 .5-1.7-.5 1.7z" fill-rule="evenodd"/>
</g>
<path d="M144.7 33.1h-3.6l-7.5 9" fill="none" stroke="#1f1a17" stroke-width=".21"/>
<path d="M134.3 40.5l.7 .6-1.4 1 1.4-1-1.4 1z" fill-rule="evenodd" fill="#1f1a17"/>
<path d="M67.1 38h4M69.1 38v120M92.6 31.6v4M67.1 158h4" fill="none" stroke="#1f1a17" stroke-width=".21"/>
<g fill="#1f1a17">
<path d="M69.1 38l.4 1.7h-.9l.5-1.7 .4 1.7z" fill-rule="evenodd"/>
<path d="M68.6 156.3h.9l-.4 1.7 .4-1.7-.4 1.7z" fill-rule="evenodd"/>
</g>
<path d="M82.7 26.2h54M136.7 24.2v4" fill="none" stroke="#1f1a17" stroke-width=".21"/>
<g fill="#1f1a17">
<path d="M135 25.7l1.7 .5-1.7 .4 1.7-.4-1.7 .4z" fill-rule="evenodd"/>
<path d="M82.7 26.2l1.7-.5v.9z" fill-rule="evenodd"/>
</g>
<path d="M82.7 24.2v4M98.9 165.5h21.6M120.5 163.5v4" fill="none" stroke="#1f1a17" stroke-width=".21"/>
<g fill="#1f1a17">
<path d="M118.8 165l1.7 .5-1.7 .5 1.7-.5-1.7 .5z" fill-rule="evenodd"/>
<path d="M98.9 165.5l1.7-.5v1z" fill-rule="evenodd"/>
</g>
<path d="M76.6 158v3.3M98.9 163.5v4" fill="none" stroke="#1f1a17" stroke-width=".21"/>
<path d="M76.6 158l.4 1.5h-.7z" fill-rule="evenodd" fill="#1f1a17"/>
<path d="M74.9 156.2h3.6M74.9 158h3.6M76.6 152.9v3.3" fill="none" stroke="#1f1a17" stroke-width=".21"/>
<path d="M76.3 154.7h.7l-.4 1.5 .4-1.5-.4 1.5z" fill-rule="evenodd" fill="#1f1a17"/>
<g font-size="7.2" fill="#fff">
<text x="98.2" y="96.9">PUSH</text>
<text x="92.9" y="110.7">BUTTON</text>
</g>
<g font-size="7.1" fill="#1f1a17">
<text x="106" y="247.4">PEDESTAL ADHESIVE LABEL</text>
<text x="175.4" y="274">TC1456</text>
</g>
<text font-size="5.6" fill="#1f1a17" x="99.1" y="258">“CYCLIST ACTIVATED TRAFFIC SIGNAL”</text>
<g font-size="4.2" fill="#1f1a17">
<text x="15.9" y="267">Traffic &amp; Road Use Management Division</text>
<text x="29.4" y="272.6">Traffic Engineering Section</text>
<text x="174.5" y="285.5">A</text>
<text x="180.7" y="285.5">B</text>
<text x="186.2" y="285.5">C</text>
</g>
<g font-size="3.9" fill="#1f1a17">
<text x="18" y="175.4">Notes:</text>
<text x="18" y="205.9">Colour Legend</text>
<text x="27" y="214.4">PMS 072 Blue</text>
<text x="27" y="222.8">PMS 355 Green</text>
<text x="27" y="231.4">White</text>
</g>
<g font-size="3.5" fill="#1f1a17">
<text x="18" y="179.8">1.</text>
<text x="24" y="179.8">Screen printing using polyscreen inks, clear coated.</text>
<text x="18" y="184.8">2.</text>
<text x="24" y="184.8">Material is adhesive 3M scotch CAL or equivalent with a minimum expected life of 5 years in outdoor applications.</text>
<text x="18" y="189.9">3.</text>
<text x="24" y="189.9">Label to be positioned facing the cyclist adjacent to the push button.</text>
<text x="16.7" y="280.5">Designed</text>
<text x="42.7" y="280.5">Checked</text>
<text x="69.7" y="280.5">Scale</text>
<text x="98.5" y="281.4">PRINCIPAL ENGINEER</text>
<text x="155.1" y="276.3">16/04/04</text>
<text x="159.1" y="281">Date</text>
<text x="17" y="284.8">RH 11/03</text>
<text x="42.7" y="284.8">JD 04/04</text>
<text x="69.7" y="285">Not to Scale</text>
<text x="98.5" y="285.1">(Traffic Engineering)</text>
</g>
<g font-size="3.4" fill="#1f1a17">
<text x="107.8" y="24.6">90</text>
<text x="107.9" y="32">57</text>
<text x="145.7" y="34.5">R20</text>
<text x="145.7" y="42.2">10</text>
<text x="145.7" y="64.1">63</text>
<text x="145.7" y="86.9">13</text>
<text x="145.7" y="94.4">12DN</text>
<text x="60.9" y="99.2">200</text>
<text x="145.7" y="101.3">11</text>
<text x="145.7" y="108.2">12DN</text>
<text x="145.7" y="114.8">10</text>
<text x="145.7" y="135.4">59</text>
<text x="75.8" y="151.6">3</text>
<text x="145.7" y="156.2">10</text>
<text x="107.9" y="163.9">36</text>
<text x="96.3" y="266.3">ORIGINAL APPROVED AS OFFICIAL TRAFFIC SIGN</text>
</g>
</svg>
